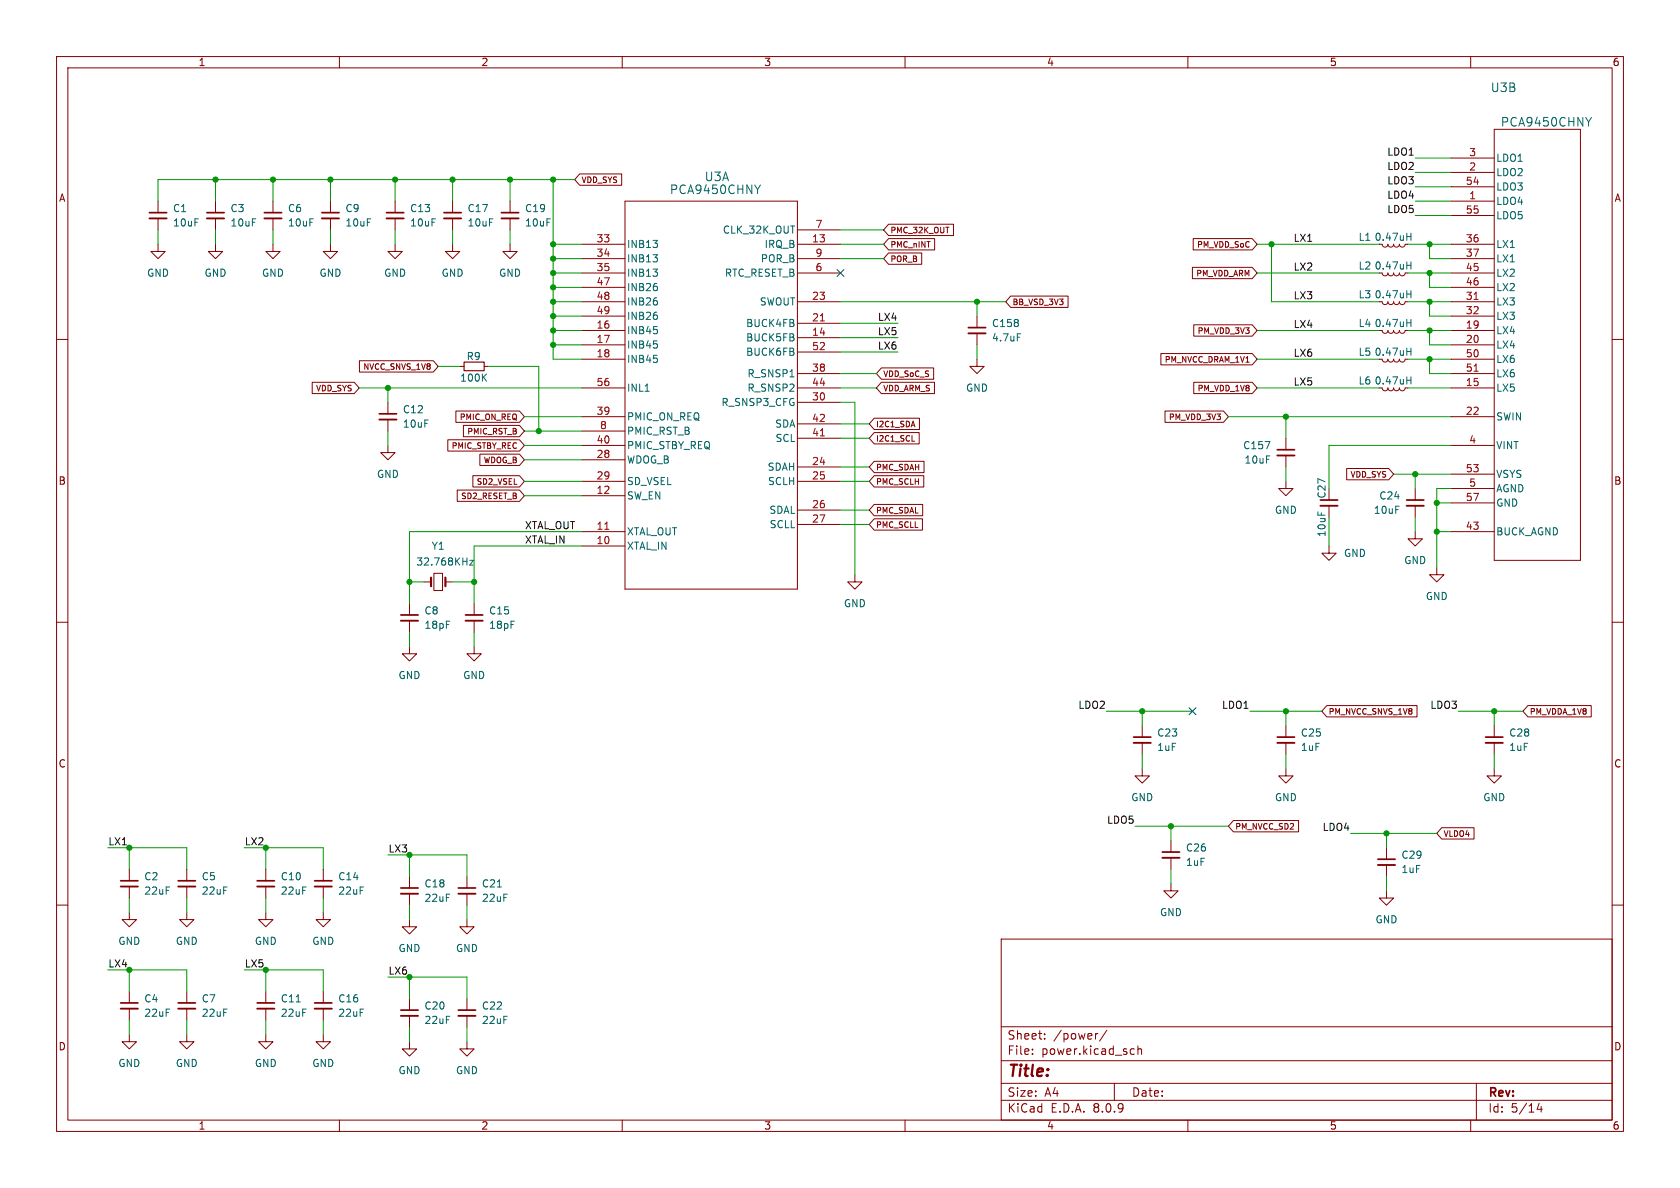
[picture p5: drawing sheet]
<svg xmlns="http://www.w3.org/2000/svg" width="297mm" height="210mm" viewBox="0 0 297 210" stroke-linecap="round" stroke-linejoin="round" font-family="sans-serif">
<g fill="none" stroke="#840000" stroke-width=".18">
<path d="M10 10h277v190h-277zM12 12h273v186h-273zM60 10v2M110 10v2M160 10v2M210 10v2M260 10v2M27.9 35.6v2M27.9 38.6v2M38.1 35.6v2M38.1 38.6v2M48.3 35.6v2"/>
<path d="M48.3 38.6v2M58.4 35.6v2M58.4 38.6v2M69.8 35.6v2M69.8 38.6v2M80 35.6v2M80 38.6v2M90.2 35.6v2M90.2 38.6v2M102.5 30.7h7.4v2.1h-7.4l-.9-1zM110.5 35.6h30.5v68.5h-30.5zM157.1 39.6h11.5v2h-11.5l-.9-1z"/>
<path d="M256.5 35.6h7.7M256.5 30.5h7.7M256.5 27.9h7.7M256.5 33h7.7M256.5 38.1h7.7M264.2 22.9h15.2v76.2h-15.2zM27.9 43.2v1.3h1.3l-1.3 1.2-1.2-1.2h1.2M38.1 43.2v1.3h1.3l-1.3 1.2-1.3-1.2h1.3M48.3 43.2v1.3h1.2l-1.2 1.2-1.3-1.2h1.3M58.4 43.2v1.3h1.3l-1.3 1.2-1.3-1.2h1.3M69.8 43.2v1.3h1.3l-1.3 1.2-1.2-1.2h1.2M80 43.2v1.3h1.3l-1.3 1.2-1.3-1.2h1.3"/>
<path d="M90.2 43.2v1.3h1.2l-1.2 1.2-1.3-1.2h1.3M102.9 43.2h7.6M102.9 58.4h7.6M102.9 53.3h7.6M102.9 45.7h7.6M102.9 48.3h7.6M102.9 50.8h7.6M102.9 55.9h7.6M141 43.2h7.6M141 59.7h7.6M141 57.2h7.6M141 53.3h7.6"/>
<path d="M141 45.7h7.6M141 48.3h7.6M141 40.6h7.6M157.1 42.2h8.1v2h-8.1l-.9-1zM157.1 44.7h5.8v2h-5.8l-.9-1zM172.7 55.9v2M172.7 58.9v2.1M178.7 52.3h10.1v2h-10.1l-.9-1zM210.8 47.3h10.6l.8 1-.8 1h-10.6zM210.9 42.2h10.5l.8 1-.8 1h-10.5zM211 57.4h10.4l.8 1-.8 1h-10.4zM244.3 43.2l.2 .3 .4 .2 .3-.2 .2-.3 .1 .3 .3 .2 .4-.1 .2-.4 .1 .3 .3 .2 .4-.1 .2-.4 .2 .4 .4 .1 .3-.2 .1-.3"/>
<path d="M244.3 58.4l.2 .4 .4 .1 .3-.1 .2-.4 .1 .3 .3 .2 .4-.1 .2-.4 .1 .3 .3 .2 .4-.1 .2-.4 .2 .4 .4 .1 .3-.2 .1-.3M244.3 53.3l.2 .4 .4 .1 .3-.1 .2-.4 .1 .4 .3 .1 .4-.1 .2-.4 .1 .3 .3 .2h.4l.2-.5 .2 .4 .4 .1 .3-.1 .1-.4M244.3 48.3l.2 .3 .4 .2 .3-.2 .2-.3 .1 .3 .3 .2 .4-.2 .2-.3 .1 .3 .3 .1h.4l.2-.4 .2 .3 .4 .2 .3-.2 .1-.3M256.5 43.2h7.7M256.5 58.4h7.7M256.5 53.3h7.7M256.5 45.7h7.7M256.5 48.3h7.7M256.5 50.8h7.7M256.5 55.9h7.7M10 60h2M55.2 67.6h7.4l.9 1-.9 1h-7.4z"/>
<path d="M63.5 63.8h13.1l.9 1-.9 1h-13.1zM68.6 78.7v1.3h1.2l-1.2 1.3-1.3-1.3h1.3M68.6 71.1v2.1M68.6 74.2v2M79.2 77.7h12.6l.9 1-.9 1h-12.6zM80.6 72.7h11.2l.9 1-.9 1h-11.2zM81.3 64.8h.7M81.9 75.2h9.9l.9 1-.9 1h-9.9zM85.6 64.8h.8M102.9 61h7.6M102.9 63.5h7.6M102.9 73.7h7.6"/>
<path d="M102.9 78.7h7.6M102.9 68.6h7.6M102.9 76.2h7.6M141 71.1h7.6M141 66h7.6M141 77.5h7.6M141 74.9h7.6M141 68.6h7.6M141 62.2h7.6M154.5 76.5h8v2h-8l-.8-1zM154.5 73.9h8v2h-8l-.8-1zM155.8 65h9.3v2h-9.3l-.9-1z"/>
<path d="M155.8 67.6h9.4v2h-9.4l-.9-1zM161.2 78h.5M172.7 63.5v1.3h1.3l-1.3 1.2-1.3-1.2h1.3M205.2 62.5h16.2l.8 1-.8 1h-16.2zM206 72.7h10.3l.9 1-.9 1h-10.3zM211 67.6h10.4l.8 1-.8 1h-10.4zM227.3 77.5v2M244.3 63.5l.2 .4 .4 .1 .3-.1 .2-.4 .1 .3 .3 .2 .4-.1 .2-.4 .1 .3 .3 .2 .4-.1 .2-.4 .2 .4 .4 .1 .3-.2 .1-.3M244.3 68.6l.2 .3 .4 .2 .3-.2 .2-.3 .1 .3 .3 .2 .4-.1 .2-.4 .1 .3 .3 .2 .4-.1 .2-.4 .2 .4 .4 .1 .3-.2 .1-.3M256.5 61h7.7M256.5 63.5h7.7M256.5 66h7.7"/>
<path d="M256.5 73.7h7.7M256.5 78.7h7.7M256.5 68.6h7.7M285 60h2M80.8 86.6h11l.9 1-.9 1h-11zM83.6 84.1h8.2l.9 1-.9 1h-8.2zM84.8 80.3h7l.9 1-.9 1h-7zM102.9 96.5h7.6M102.9 94h7.6M102.9 87.6h7.6M102.9 85.1h7.6M102.9 81.3h7.6"/>
<path d="M141 82.6h7.6M141 85.1h7.6M141 90.2h7.6M141 92.7h7.6M154.5 91.7h8.6v2h-8.6l-.8-1zM154.5 84.1h8.8v2h-8.8l-.8-1zM154.5 81.5h8.9v2.1h-8.9l-.8-1zM154.5 89.2h8.6v2h-8.6l-.8-1zM227.3 85.1v1.3h-1.2l1.2 1.2 1.3-1.2h-1.3M227.3 80.5v2.1M234.9 96.5v1.3h1.3l-1.3 1.3-1.2-1.3h1.2M234.9 89.4v2"/>
<path d="M238.1 82.8h7.4l.9 1-.9 1h-7.4zM250.2 94v1.3h1.3l-1.3 1.2-1.3-1.2h1.3M250.2 86.4v2M250.2 89.4v2M256.5 94h7.7M256.5 86.4h7.7M256.5 83.8h7.7M256.5 88.9h7.7M10 110h2M72.4 114.3v1.3h1.3l-1.3 1.2-1.3-1.2h1.3M72.4 106.7v2M72.4 109.7v2.1"/>
<path d="M74.9 102.9h1.3M76.7 101.3h1.5v3.1h-1.5zM78.7 102.9h1.3M83.8 114.3v1.3h1.3l-1.3 1.2-1.3-1.2h1.3M83.8 106.7v2M83.8 109.7v2.1M151.1 101.6v1.3h1.3l-1.3 1.2-1.2-1.2h1.2M254 100.3v1.3h1.3l-1.3 1.3-1.3-1.3h1.3M285 110h2M201.9 135.9v1.3h1.3l-1.3 1.2-1.2-1.2h1.2M201.9 128.3v2M201.9 131.3v2.1"/>
<path d="M227.3 135.9v1.3h1.3l-1.3 1.2-1.2-1.2h1.2M227.3 128.3v2M227.3 131.3v2.1M234.6 124.7h15.9v2h-15.9l-.9-1zM264.2 135.9v1.3h1.2l-1.2 1.2-1.3-1.2h1.3M264.2 128.3v2M264.2 131.3v2.1M270.1 124.7h11.2v2h-11.2l-.9-1zM22.9 153.7v2M22.9 156.7v2.1M33 153.7v2M33 156.7v2.1"/>
<path d="M47 153.7v2M47 156.7v2.1M57.1 153.7v2M57.1 156.7v2.1M72.4 154.9v2.1M72.4 158v2M82.5 154.9v2.1M82.5 158v2M207 156.2v1.3h1.3l-1.3 1.3-1.3-1.3h1.3M207 148.6v2M207 151.6v2.1M218 145h11.6v2.1h-11.6l-.8-1z"/>
<path d="M245.1 157.5v1.3h1.3l-1.3 1.2-1.3-1.2h1.3M245.1 149.9v2M245.1 152.9v2M254.9 146.3h5.7v2h-5.7l-.9-1zM10 160h2M22.9 161.3v1.3h1.2l-1.2 1.2-1.3-1.2h1.3M22.9 175.3v2M22.9 178.3v2M33 161.3v1.3h1.3l-1.3 1.2-1.3-1.2h1.3M33 175.3v2M33 178.3v2M47 161.3v1.3h1.3l-1.3 1.2-1.3-1.2h1.3"/>
<path d="M47 175.3v2M47 178.3v2M57.1 161.3v1.3h1.3l-1.3 1.2-1.2-1.2h1.2M57.1 175.3v2M57.1 178.3v2M72.4 162.6v1.2h1.3l-1.3 1.3-1.3-1.3h1.3M72.4 176.5v2.1M72.4 179.6v2M82.5 162.6v1.2h1.3l-1.3 1.3-1.2-1.3h1.2M82.5 176.5v2.1M82.5 179.6v2M177 166h108v32h-108z"/>
<path d="M285 160h2M22.9 182.9v1.3h1.2l-1.2 1.2-1.3-1.2h1.3M33 182.9v1.3h1.3l-1.3 1.2-1.3-1.2h1.3M47 182.9v1.3h1.3l-1.3 1.2-1.3-1.2h1.3M57.1 182.9v1.3h1.3l-1.3 1.2-1.2-1.2h1.2M60 198v2M72.4 184.2v1.2h1.3l-1.3 1.3-1.3-1.3h1.3M82.5 184.2v1.2h1.3l-1.3 1.3-1.2-1.3h1.2M110 198v2M160 198v2M177 194.5h108M177 191.5h108"/>
<path d="M177 187.5h108M177 181.5h108M182.5 186.3v.1M182.5 185.5v.1M184.7 183.6v.1M184.7 182.8v.1M194.1 182.7l-.3 .1M195.7 182.1l-1.3 2M197 191.5v3M200.1 185.4l.4 .1M200.5 186.3l-.4 .1M201.2 185.5l.2-.1 .3 .1 .1 .9"/>
<path d="M201.2 184.9v1.5M210 198v2M260 198v2M261 191.5v6.5M272.1 195l-.4 1.1h1M272.5 195.6v1"/>
</g>
<g fill="none" stroke="#840000" stroke-width=".33">
<path d="M26.4 38.6h3.1M36.6 38.6h3M46.7 38.6h3.1M56.9 38.6h3M68.3 38.6h3.1M78.5 38.6h3M88.6 38.6h3.1M171.2 58.9h3M67.1 74.2h3M225.8 80.5h3.1M233.4 89.4h3.1M248.7 89.4h3"/>
<path d="M70.9 109.7h3M82.3 109.7h3M200.4 131.3h3.1M225.8 131.3h3.1M262.6 131.3h3.1M21.3 156.7h3.1M31.5 156.7h3M45.5 156.7h3M55.6 156.7h3.1M70.9 158h3M81 158h3.1M205.5 151.6h3"/>
<path d="M243.6 152.9h3M21.3 178.3h3.1M31.5 178.3h3M45.5 178.3h3M55.6 178.3h3.1M70.9 179.6h3M81 179.6h3.1"/>
</g>
<g fill="none" stroke="#840000" stroke-width=".3">
<path d="M26.4 37.6h3.1M36.6 37.6h3M46.7 37.6h3.1M56.9 37.6h3M68.3 37.6h3.1M78.5 37.6h3M88.6 37.6h3.1M171.2 57.9h3M67.1 73.2h3M225.8 79.5h3.1M233.4 88.4h3.1M248.7 88.4h3"/>
<path d="M70.9 108.7h3M82.3 108.7h3M200.4 130.3h3.1M225.8 130.3h3.1M262.6 130.3h3.1M21.3 155.7h3.1M31.5 155.7h3M45.5 155.7h3M55.6 155.7h3.1M70.9 157h3M81 157h3.1M205.5 150.6h3"/>
<path d="M243.6 151.9h3M21.3 177.3h3.1M31.5 177.3h3M45.5 177.3h3M55.6 177.3h3.1M70.9 178.6h3M81 178.6h3.1"/>
</g>
<path d="M76.2 102.1v1.5M78.7 102.1v1.5" fill="none" stroke="#840000" stroke-width=".38"/>
<g fill="none" stroke="#006464" stroke-width=".18">
<path d="M134.4 32.7l-.5 .8M281.3 20.8l-.5 .8M115.4 42.5h.8l-.4 .5M115.4 45h.8l-.4 .5M115.4 47.6h.8l-.4 .5M116.2 58.3v.6M116.2 43.1v.5M116.2 45.6v.6M116.2 48.2v.5M116.2 50.7v.6M116.2 53.3v.5M116.2 55.8v.5"/>
<path d="M179.8 59h.7M248.7 41.8h.7M248.7 57.1h.7M248.7 52h.7M248.7 46.9h.7M249.4 41.2v1.3M249.4 46.3v1.3M249.4 51.4v1.2M249.4 56.5v1.2M85.5 66.7l.5 .7M86 66.1l-.7 .7M114 69.2h.8"/>
<path d="M116.2 60.9v.5M116.2 63.4v.6M223.7 78.1h.8l-.5 1.2M248.7 62.1h.7M248.7 67.2h.7M249.4 61.5v1.3M249.4 66.6v1.3M83 99h.7l-.7 .9h.7M87.9 156.8h.7M52.4 177.1h.7"/>
</g>
<path d="M145 56.7h.7M260.6 52.9h.7M145 77.1h.7M260.6 65.6h.7M106.9 93.6h.7" fill="none" stroke="#a90000" stroke-width=".18"/>
<path d="M82 64h3.6v1.5h-3.6z" fill="none" stroke="#840000" stroke-width=".2"/>
<g fill="none" stroke="#009600" stroke-width=".18">
<path d="M38.1 31.8v3.8M48.3 31.8v3.8M58.4 31.8v3.8M69.8 31.8v3.8M80 31.8v3.8M90.2 31.8v3.8M97.8 31.8v31.7h5.1M101.6 31.8h-73.7v3.8M250.2 27.9h6.3M250.2 33h6.3M250.2 38.1h6.3M250.2 30.5h6.3"/>
<path d="M250.2 35.6h6.3M27.9 40.6v2.6M38.1 40.6v2.6M48.3 40.6v2.6M58.4 40.6v2.6M69.8 40.6v2.6M80 40.6v2.6M90.2 40.6v2.6M97.8 58.4h5.1M97.8 55.9h5.1M97.8 48.3h5.1M97.8 50.8h5.1"/>
<path d="M97.8 43.2h5.1M97.8 53.3h5.1M97.8 45.7h5.1M148.6 57.2h10.1M148.6 43.2h7.6M148.6 53.3h29.2M148.6 45.7h7.6M148.6 59.7h10.1M148.6 40.6h7.6M172.7 53.3v2.6M222.2 58.4h21.6M222.2 48.3h21.6"/>
<path d="M222.2 43.2h21.6M224.8 43.2v10.1h19M248.9 58.4h7.6M248.9 48.3h7.6M248.9 43.2h7.6M248.9 53.3h7.6M252.7 43.2v2.5h3.8M252.7 48.3v2.5h3.8M252.7 53.3v2.6h3.8M252.7 58.4v2.6h3.8M63.5 68.6h39.4M68.6 68.6v2.5"/>
<path d="M68.6 76.2v2.5M77.5 64.8h3.8M86.4 64.8h8.8v11.4M92.7 78.7h10.2M92.7 73.7h10.2M92.7 76.2h10.2M97.8 61h5.1M148.6 68.6h6.3M148.6 66h6.3M148.6 62.2h10.1M148.6 71.1h2.5v30.5M148.6 77.5h5.1"/>
<path d="M148.6 74.9h5.1M172.7 61v2.5M217.2 73.7h39.3M222.2 63.5h21.6M222.2 68.6h21.6M227.3 73.7v3.8M248.9 63.5h7.6M248.9 68.6h7.6M252.7 63.5v2.5h3.8M256.5 78.7h-21.6v7.7M92.7 81.3h10.2M92.7 85.1h10.2"/>
<path d="M92.7 87.6h10.2M102.9 94h-30.5v12.7M102.9 96.5h-19.1v10.2M148.6 85.1h5.1M148.6 90.2h5.1M148.6 82.6h5.1M148.6 92.7h5.1M227.3 82.6v2.5M234.9 91.4v5.1M246.4 83.8h10.1M250.2 83.8v2.6M250.2 91.4v2.6"/>
<path d="M254 88.9h2.5M254 94h2.5M256.5 86.4h-2.5v13.9M72.4 102.9h2.5M72.4 111.8v2.5M80 102.9h3.8M83.8 111.8v2.5M195.6 125.7h15.2M201.9 125.7v2.6M201.9 133.4v2.5M221 125.7h12.7M227.3 125.7v2.6"/>
<path d="M227.3 133.4v2.5M257.8 125.7h11.4M264.2 125.7v2.6M264.2 133.4v2.5M19 149.9h14v3.8M22.9 149.9v3.8M22.9 158.8v2.5M33 158.8v2.5M43.2 149.9h13.9v3.8M47 149.9v3.8M47 158.8v2.5M57.1 158.8v2.5"/>
<path d="M68.6 151.1h13.9v3.8M72.4 151.1v3.8M200.7 146.1h16.5M207 146.1v2.5M207 153.7v2.5M238.8 147.3h15.2M245.1 147.3v2.6M245.1 154.9v2.6M19 171.5h14v3.8M22.9 171.5v3.8M43.2 171.5h13.9v3.8M47 171.5v3.8"/>
<path d="M68.6 172.7h13.9v3.8M72.4 160v2.6M72.4 172.7v3.8M82.5 160v2.6M22.9 180.3v2.6M33 180.3v2.6M47 180.3v2.6M57.1 180.3v2.6M72.4 181.6v2.6M82.5 181.6v2.6"/>
</g>
<path d="M148 47.7l1.2 1.2M149.2 47.7l-1.2 1.2M210.2 125.1l1.2 1.2M211.4 125.1l-1.2 1.2" fill="none" stroke="#000084" stroke-width=".18"/>
<g fill="#009600" stroke="#009600" stroke-width=".18">
<circle cx="72.4" cy="172.7" r=".46"/>
<circle cx="95.2" cy="76.2" r=".46"/>
<circle cx="68.6" cy="68.6" r=".46"/>
<circle cx="58.4" cy="31.8" r=".46"/>
<circle cx="69.8" cy="31.8" r=".46"/>
<circle cx="80" cy="31.8" r=".46"/>
<circle cx="38.1" cy="31.8" r=".46"/>
<circle cx="48.3" cy="31.8" r=".46"/>
<circle cx="72.4" cy="102.9" r=".46"/>
<circle cx="83.8" cy="102.9" r=".46"/>
<circle cx="72.4" cy="151.1" r=".46"/>
<circle cx="47" cy="149.9" r=".46"/>
<circle cx="97.8" cy="55.9" r=".46"/>
<circle cx="97.8" cy="43.2" r=".46"/>
<circle cx="90.2" cy="31.8" r=".46"/>
<circle cx="97.8" cy="58.4" r=".46"/>
<circle cx="97.8" cy="61" r=".46"/>
<circle cx="22.9" cy="171.5" r=".46"/>
<circle cx="47" cy="171.5" r=".46"/>
<circle cx="22.9" cy="149.9" r=".46"/>
<circle cx="97.8" cy="50.8" r=".46"/>
<circle cx="97.8" cy="31.8" r=".46"/>
<circle cx="97.8" cy="48.3" r=".46"/>
<circle cx="97.8" cy="45.7" r=".46"/>
<circle cx="97.8" cy="53.3" r=".46"/>
<circle cx="227.3" cy="73.7" r=".46"/>
<circle cx="224.8" cy="43.2" r=".46"/>
<circle cx="252.7" cy="63.5" r=".46"/>
<circle cx="254" cy="88.9" r=".46"/>
<circle cx="250.2" cy="83.8" r=".46"/>
<circle cx="254" cy="94" r=".46"/>
<circle cx="245.1" cy="147.3" r=".46"/>
<circle cx="264.2" cy="125.7" r=".46"/>
<circle cx="252.7" cy="48.3" r=".46"/>
<circle cx="172.7" cy="53.3" r=".46"/>
<circle cx="201.9" cy="125.7" r=".46"/>
<circle cx="227.3" cy="125.7" r=".46"/>
<circle cx="207" cy="146.1" r=".46"/>
<circle cx="252.7" cy="58.4" r=".46"/>
<circle cx="252.7" cy="53.3" r=".46"/>
<circle cx="252.7" cy="43.2" r=".46"/>
</g>
<text font-size="2.8" fill="#840000" x="178" y="190.9">Title:</text>
<g font-size="2.1" fill="#006464">
<text x="263.5" y="16.5">U3B</text>
<text x="265.2" y="22.6">PCA9450CHNY</text>
<text x="118.3" y="34.5">PCA9450CHNY</text>
<text x="124.5" y="32.2">U3A</text>
</g>
<g font-size="2.1" fill="#840000">
<text x="178" y="184">Sheet:</text>
<text x="186.2" y="184">/power/</text>
<text x="178" y="186.7">File:</text>
<text x="184.1" y="186.7">power.kicad_sch</text>
<text x="178" y="196.9">KiCad</text>
<text x="178" y="194.1">Size:</text>
<text x="184.7" y="194.1">A4</text>
<text x="185.7" y="196.9">E.D.A.</text>
<text x="193.3" y="196.9">8.0.9</text>
<text x="200" y="194.1">Date:</text>
<text x="263" y="194.3">Rev:</text>
<text x="263" y="196.9">Id:</text>
<text x="267.1" y="196.9">5/14</text>
</g>
<g font-size="1.8" fill="#840000">
<text x="35" y="11.9">1</text>
<text x="85" y="11.9">2</text>
<text x="135" y="11.9">3</text>
<text x="185" y="11.9">4</text>
<text x="235" y="11.9">5</text>
<text x="285" y="11.9">6</text>
<text x="10.3" y="35.9">A</text>
<text x="285.3" y="35.9">A</text>
<text x="10.3" y="85.9">B</text>
<text x="285.3" y="85.9">B</text>
<text x="10.3" y="135.9">C</text>
<text x="285.3" y="135.9">C</text>
<text x="10.3" y="185.9">D</text>
<text x="285.3" y="185.9">D</text>
<text x="35" y="199.9">1</text>
<text x="85" y="199.9">2</text>
<text x="135" y="199.9">3</text>
<text x="185" y="199.9">4</text>
<text x="235" y="199.9">5</text>
<text x="285" y="199.9">6</text>
</g>
<g font-size="1.8" fill="#0f0f0f">
<text x="245.1" y="27.6">LDO1</text>
<text x="245.1" y="30.1">LDO2</text>
<text x="245.1" y="32.7">LDO3</text>
<text x="245.1" y="35.2">LDO4</text>
<text x="245.1" y="37.8">LDO5</text>
<text x="228.6" y="42.8">LX1</text>
<text x="228.6" y="47.9">LX2</text>
<text x="228.6" y="53">LX3</text>
<text x="155.1" y="59.3">LX5</text>
<text x="155.1" y="56.8">LX4</text>
<text x="228.6" y="58.1">LX4</text>
<text x="155.1" y="61.9">LX6</text>
<text x="228.6" y="63.2">LX6</text>
<text x="228.6" y="68.2">LX5</text>
<text x="92.7" y="93.6">XTAL_OUT</text>
<text x="92.7" y="96.2">XTAL_IN</text>
<text x="190.5" y="125.4">LDO2</text>
<text x="215.9" y="125.4">LDO1</text>
<text x="252.8" y="125.4">LDO3</text>
<text x="19" y="149.5">LX1</text>
<text x="43.2" y="149.5">LX2</text>
<text x="195.6" y="145.7">LDO5</text>
<text x="233.7" y="147">LDO4</text>
<text x="68.6" y="150.8">LX3</text>
<text x="19" y="171.1">LX4</text>
<text x="43.2" y="171.1">LX5</text>
<text x="68.6" y="172.4">LX6</text>
</g>
<g font-size="1.8" fill="#a90000">
<text x="259.6" y="27.7">3</text>
<text x="259" y="32.8">54</text>
<text x="259.6" y="35.3">1</text>
<text x="259.6" y="30.2">2</text>
<text x="144.1" y="40.4">7</text>
<text x="259" y="37.8">55</text>
<text x="105.4" y="42.9">33</text>
<text x="105.4" y="45.5">34</text>
<text x="143.5" y="42.9">13</text>
<text x="144.1" y="45.5">9</text>
<text x="259" y="42.9">36</text>
<text x="259" y="45.5">37</text>
<text x="105.4" y="48">35</text>
<text x="105.4" y="50.5">47</text>
<text x="105.4" y="53.1">48</text>
<text x="143.5" y="53.1">23</text>
<text x="144.1" y="48">6</text>
<text x="259" y="53.1">31</text>
<text x="259" y="48">45</text>
<text x="259" y="50.5">46</text>
<text x="105.4" y="58.2">16</text>
<text x="105.4" y="55.6">49</text>
<text x="143.5" y="59.4">14</text>
<text x="143.5" y="56.9">21</text>
<text x="259" y="58.2">19</text>
<text x="259" y="55.6">32</text>
<text x="105.4" y="60.7">17</text>
<text x="105.4" y="63.2">18</text>
<text x="143.5" y="65.8">38</text>
<text x="143.5" y="62">52</text>
<text x="259" y="60.7">20</text>
<text x="259" y="63.2">50</text>
<text x="259" y="65.8">51</text>
<text x="105.4" y="68.3">56</text>
<text x="143.5" y="70.9">30</text>
<text x="143.5" y="68.3">44</text>
<text x="259" y="68.3">15</text>
<text x="105.4" y="73.4">39</text>
<text x="106" y="75.9">8</text>
<text x="143.5" y="77.2">41</text>
<text x="143.5" y="74.7">42</text>
<text x="259" y="73.4">22</text>
<text x="105.4" y="81">28</text>
<text x="105.4" y="78.5">40</text>
<text x="143.5" y="82.3">24</text>
<text x="259" y="83.6">53</text>
<text x="259.6" y="78.5">4</text>
<text x="105.4" y="87.4">12</text>
<text x="105.4" y="84.8">29</text>
<text x="143.5" y="84.8">25</text>
<text x="143.5" y="89.9">26</text>
<text x="259" y="88.6">57</text>
<text x="259.6" y="86.1">5</text>
<text x="105.4" y="93.7">11</text>
<text x="143.5" y="92.5">27</text>
<text x="259" y="93.7">43</text>
<text x="105.4" y="96.3">10</text>
</g>
<g font-size="1.8" fill="#006464">
<text x="264.4" y="28.8">LDO1</text>
<text x="264.4" y="31.3">LDO2</text>
<text x="264.4" y="33.9">LDO3</text>
<text x="30.5" y="37.7">C1</text>
<text x="30.5" y="40.2">10uF</text>
<text x="40.6" y="37.7">C3</text>
<text x="40.6" y="40.2">10uF</text>
<text x="50.8" y="37.7">C6</text>
<text x="50.8" y="40.2">10uF</text>
<text x="61" y="37.7">C9</text>
<text x="61" y="40.2">10uF</text>
<text x="72.4" y="37.7">C13</text>
<text x="72.4" y="40.2">10uF</text>
<text x="82.6" y="37.7">C17</text>
<text x="82.6" y="40.2">10uF</text>
<text x="92.7" y="37.7">C19</text>
<text x="92.7" y="40.2">10uF</text>
<text x="127.7" y="41.5">CLK_32K_OUT</text>
<text x="264.4" y="36.4">LDO4</text>
<text x="264.4" y="39">LDO5</text>
<text x="110.7" y="44">INB13</text>
<text x="110.7" y="46.6">INB13</text>
<text x="134.4" y="46.6">POR_B</text>
<text x="135.1" y="44">IRQ_B</text>
<text x="240.1" y="42.8">L1</text>
<text x="240.1" y="47.9">L2</text>
<text x="242.9" y="42.8">0.47uH</text>
<text x="242.9" y="47.9">0.47uH</text>
<text x="264.4" y="44">LX1</text>
<text x="264.4" y="46.6">LX1</text>
<text x="25.9" y="49.1">GND</text>
<text x="36.1" y="49.1">GND</text>
<text x="46.2" y="49.1">GND</text>
<text x="56.4" y="49.1">GND</text>
<text x="67.8" y="49.1">GND</text>
<text x="78" y="49.1">GND</text>
<text x="88.1" y="49.1">GND</text>
<text x="110.7" y="49.1">INB13</text>
<text x="110.7" y="51.7">INB26</text>
<text x="128.1" y="49.1">RTC_RESET_B</text>
<text x="240.1" y="52.9">L3</text>
<text x="242.9" y="52.9">0.47uH</text>
<text x="264.4" y="49.1">LX2</text>
<text x="264.4" y="51.7">LX2</text>
<text x="110.7" y="59.3">INB45</text>
<text x="110.7" y="54.2">INB26</text>
<text x="110.7" y="56.7">INB26</text>
<text x="131.8" y="58">BUCK4FB</text>
<text x="134.2" y="54.2">SWOUT</text>
<text x="175.3" y="58">C158</text>
<text x="240.1" y="58">L4</text>
<text x="242.9" y="58">0.47uH</text>
<text x="264.4" y="59.3">LX4</text>
<text x="264.4" y="54.2">LX3</text>
<text x="264.4" y="56.7">LX3</text>
<text x="82.4" y="63.9">R9</text>
<text x="110.7" y="61.8">INB45</text>
<text x="110.7" y="64.4">INB45</text>
<text x="131.8" y="60.6">BUCK5FB</text>
<text x="131.8" y="63.1">BUCK6FB</text>
<text x="175.3" y="60.6">4.7uF</text>
<text x="240.1" y="63.1">L5</text>
<text x="242.9" y="63.1">0.47uH</text>
<text x="264.4" y="61.8">LX4</text>
<text x="264.4" y="64.4">LX6</text>
<text x="81.2" y="67.7">100K</text>
<text x="110.7" y="69.4">INL1</text>
<text x="127.4" y="72">R_SNSP3_CFG</text>
<text x="132" y="66.9">R_SNSP1</text>
<text x="132" y="69.4">R_SNSP2</text>
<text x="170.7" y="69.4">GND</text>
<text x="240.1" y="68.2">L6</text>
<text x="242.9" y="68.2">0.47uH</text>
<text x="264.4" y="69.4">LX5</text>
<text x="264.4" y="66.9">LX6</text>
<text x="71.1" y="73.3">C12</text>
<text x="71.1" y="75.8">10uF</text>
<text x="110.7" y="74.5">PMIC_ON_REQ</text>
<text x="110.7" y="77.1">PMIC_RST_B</text>
<text x="136.9" y="75.8">SDA</text>
<text x="264.4" y="74.5">SWIN</text>
<text x="110.7" y="82.1">WDOG_B</text>
<text x="110.7" y="79.6">PMIC_STBY_REQ</text>
<text x="135.6" y="83.4">SDAH</text>
<text x="137" y="78.3">SCL</text>
<text x="219.7" y="79.6">C157</text>
<text x="219.9" y="82.1">10uF</text>
<text x="264.4" y="79.6">VINT</text>
<text x="66.5" y="84.7">GND</text>
<text x="110.7" y="88.5">SW_EN</text>
<text x="110.7" y="86">SD_VSEL</text>
<text x="135.7" y="86">SCLH</text>
<text x="234.5" y="88.2" transform="rotate(-90 234.5 88.2)">C27</text>
<text x="243.7" y="88.5">C24</text>
<text x="264.4" y="87.2">AGND</text>
<text x="264.4" y="84.7">VSYS</text>
<text x="264.4" y="89.8">GND</text>
<text x="110.7" y="94.8">XTAL_OUT</text>
<text x="135.9" y="91">SDAL</text>
<text x="136" y="93.6">SCLL</text>
<text x="225.3" y="91">GND</text>
<text x="234.5" y="95" transform="rotate(-90 234.5 95)">10uF</text>
<text x="242.8" y="91">10uF</text>
<text x="264.4" y="94.8">BUCK_AGND</text>
<text x="73.5" y="100.2">32.768KHz</text>
<text x="76.2" y="97.4">Y1</text>
<text x="110.7" y="97.4">XTAL_IN</text>
<text x="237.5" y="98.7">GND</text>
<text x="248.2" y="99.9">GND</text>
<text x="149.1" y="107.5">GND</text>
<text x="252" y="106.3">GND</text>
<text x="74.9" y="108.8">C8</text>
<text x="74.9" y="111.4">18pF</text>
<text x="86.4" y="108.8">C15</text>
<text x="86.4" y="111.4">18pF</text>
<text x="70.4" y="120.2">GND</text>
<text x="81.8" y="120.2">GND</text>
<text x="204.5" y="130.4">C23</text>
<text x="229.9" y="130.4">C25</text>
<text x="266.7" y="130.4">C28</text>
<text x="204.5" y="132.9">1uF</text>
<text x="229.9" y="132.9">1uF</text>
<text x="266.7" y="132.9">1uF</text>
<text x="199.9" y="141.8">GND</text>
<text x="225.3" y="141.8">GND</text>
<text x="262.1" y="141.8">GND</text>
<text x="25.4" y="155.8">C2</text>
<text x="35.6" y="155.8">C5</text>
<text x="49.5" y="155.8">C10</text>
<text x="59.7" y="155.8">C14</text>
<text x="209.6" y="153.3">1uF</text>
<text x="209.6" y="150.7">C26</text>
<text x="247.7" y="154.5">1uF</text>
<text x="247.7" y="152">C29</text>
<text x="25.4" y="158.3">22uF</text>
<text x="35.6" y="158.3">22uF</text>
<text x="49.5" y="158.3">22uF</text>
<text x="59.7" y="158.3">22uF</text>
<text x="74.9" y="157.1">C18</text>
<text x="74.9" y="159.6">22uF</text>
<text x="85.1" y="157.1">C21</text>
<text x="85.1" y="159.6">22uF</text>
<text x="20.8" y="167.2">GND</text>
<text x="31" y="167.2">GND</text>
<text x="45" y="167.2">GND</text>
<text x="55.1" y="167.2">GND</text>
<text x="205" y="162.2">GND</text>
<text x="243.1" y="163.4">GND</text>
<text x="70.4" y="168.5">GND</text>
<text x="80.5" y="168.5">GND</text>
<text x="25.4" y="177.4">C4</text>
<text x="25.4" y="179.9">22uF</text>
<text x="35.6" y="177.4">C7</text>
<text x="35.6" y="179.9">22uF</text>
<text x="49.5" y="177.4">C11</text>
<text x="49.5" y="179.9">22uF</text>
<text x="59.7" y="177.4">C16</text>
<text x="59.7" y="179.9">22uF</text>
<text x="74.9" y="178.7">C20</text>
<text x="85.1" y="178.7">C22</text>
<text x="74.9" y="181.2">22uF</text>
<text x="85.1" y="181.2">22uF</text>
<text x="20.8" y="188.8">GND</text>
<text x="31" y="188.8">GND</text>
<text x="45" y="188.8">GND</text>
<text x="55.1" y="188.8">GND</text>
<text x="70.4" y="190.1">GND</text>
<text x="80.5" y="190.1">GND</text>
</g>
<g font-size="1.4" fill="#840000">
<text x="102.7" y="32.6">VDD_SYS</text>
<text x="157.3" y="41.4">PMC_32K_OUT</text>
<text x="157.3" y="44">PMC_nINT</text>
<text x="157.3" y="46.5">POR_B</text>
<text x="211.5" y="44">PM_VDD_SoC</text>
<text x="211.3" y="49.1">PM_VDD_ARM</text>
<text x="178.9" y="54.1">BB_VSD_3V3</text>
<text x="211.6" y="59.2">PM_VDD_3V3</text>
<text x="64.1" y="65.6">NVCC_SNVS_1V8</text>
<text x="205.8" y="64.3">PM_NVCC_DRAM_1V1</text>
<text x="55.7" y="69.4">VDD_SYS</text>
<text x="156.1" y="66.8">VDD_SoC_S</text>
<text x="156.1" y="69.4">VDD_ARM_S</text>
<text x="211.6" y="69.4">PM_VDD_1V8</text>
<text x="81.1" y="74.5">PMIC_ON_REQ</text>
<text x="82.5" y="77">PMIC_RST_B</text>
<text x="154.8" y="75.7">I2C1_SDA</text>
<text x="206.5" y="74.5">PM_VDD_3V3</text>
<text x="79.7" y="79.5">PMIC_STBY_REC</text>
<text x="85.4" y="82.1">WDOG_B</text>
<text x="154.8" y="83.4">PMC_SDAH</text>
<text x="154.8" y="78.3">I2C1_SCL</text>
<text x="81.4" y="88.4">SD2_RESET_B</text>
<text x="84.1" y="85.9">SD2_VSEL</text>
<text x="154.8" y="85.9">PMC_SCLH</text>
<text x="238.6" y="84.6">VDD_SYS</text>
<text x="154.8" y="93.5">PMC_SCLL</text>
<text x="154.8" y="91">PMC_SDAL</text>
<text x="234.8" y="126.5">PM_NVCC_SNVS_1V8</text>
<text x="270.4" y="126.5">PM_VDDA_1V8</text>
<text x="218.3" y="146.9">PM_NVCC_SD2</text>
<text x="255.1" y="148.1">VLDO4</text>
</g>
</svg>
